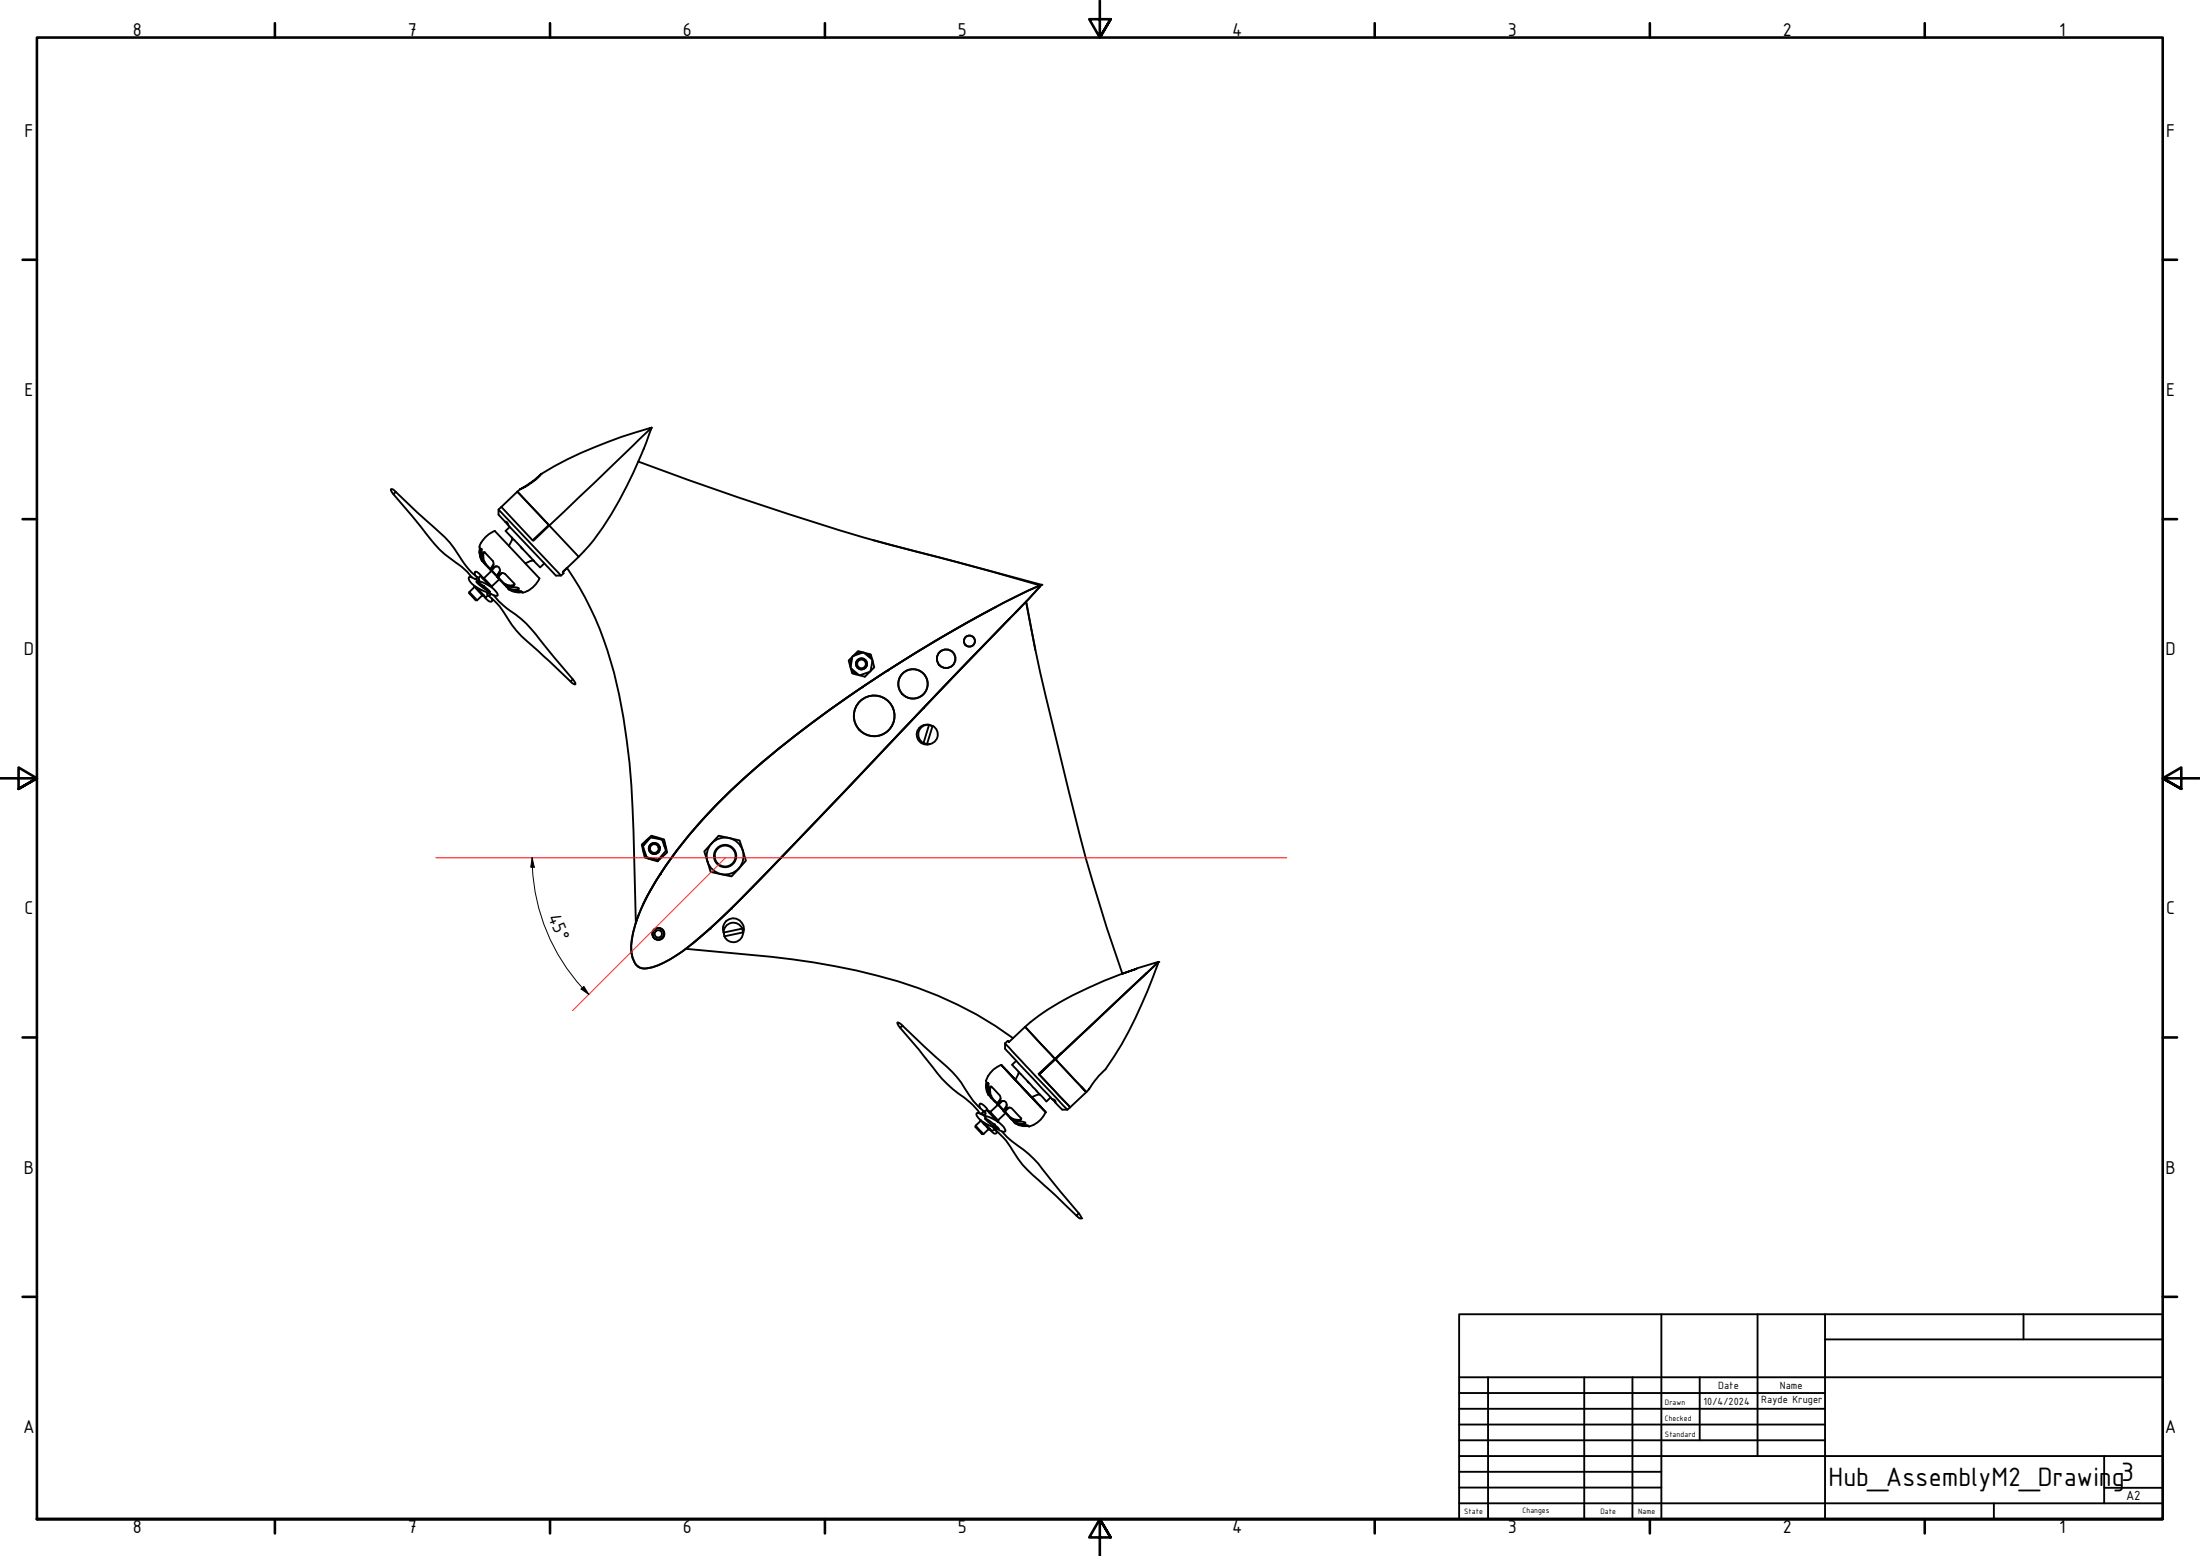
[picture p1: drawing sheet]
<svg xmlns="http://www.w3.org/2000/svg" width="594mm" height="420mm" viewBox="0 0 594 420" stroke-linecap="round" stroke-linejoin="round" font-family="sans-serif">
<!-- layer: Visible (ISO) -->
<g fill="none" stroke="#000" stroke-width=".51">
<path d="M175.9 115.5h.1M176 115.5l-.5 1.3a118.2 118.2 0 0 1-15.2 29.1l-4 4.4M176 115.5l-27.7 26.4-8.6-9.1M176 115.5a121.9 121.9 0 0 0-29.8 12.4M106.9 132.8l-.7 .7M134.6 137.6l16.9 17.8h-1.4l-12.7-13.4-2.8-3zM135.4 136.9l8.4 9 4.4-4.1 8.1 8.5-4.3 4.2 1.1-1.2a89.8 89.8 0 0 1 14.1 34.3 200 200 0 0 1 3.9 36.9l.6 24.8 .9-2.6M135.4 136.9l-.8 .7M139.7 132.8l8.5 9M139.7 132.8l-4.3 4.1M140.5 132.1l2.9-1.8 2.8-2.4a17.2 17.2 0 0 1-5.7 4.2zM140.5 132.1l-.8 .7"/>
<path d="M172.3 124.6a849.4 849.4 0 0 0 67.8 22.4l13.7 3.5 27.1 7.6M126.7 159.9l2.1 2.2M126.7 159.9v.3l1.8 1.9h.3M128.1 158.5l-1.4 1.4M128.1 158.2l-.1 .1 2.4 2.6 .2-.2M128.3 155.4v-1a2.86 2.86 0 0 1 2.1 1.7M128.4 156.4l.6-.5 .4 .5-.4 .4M128.6 158.5l2.6 2.8 .6-.5M128.7 157a10.8 10.8 0 0 1 3.6 2.9 11.3 11.3 0 0 1-3.6-2.9zM128.9 155.9a25 25 0 0 1-6.2-7.8 68.6 68.6 0 0 0-10-9.7l-5.8-5.6a1.39 1.39 0 0 0-1.3-.7 1.38 1.38 0 0 0 .6 1.4l7.5 8.8a34.9 34.9 0 0 0 11 10.8l2.7 2.8M129 156.8a9.2 9.2 0 0 1 5.4 3.8l-.2 .3-.7-.1-1.3-.6M129.2 156.1l.5-.5 2.7 2.7"/>
<path d="M129.4 147.7a7.3 7.3 0 0 1 4.2-4.3l12.1 12.8-1.2 1.7-2.1 1.7M129.5 147.7v.2a4.8 4.8 0 0 0 1.3 4.2l1.9 2.1M129.7 157.1l-.8-.4a3.5 3.5 0 0 0-2.2-.9 2.2 2.2 0 0 0 1.4 2.4l1.9 1.1 2.5 1M130 148.2l-.2 .4a4.2 4.2 0 0 0 .5 2.8M130.3 156.2l.3-.2 2.3 2.5-.1 .1M130.5 151.6l-.3-.1-.5-1-.2-1.3a.83 .83 0 0 1 .5-1l.1 1.1a4.7 4.7 0 0 0 .7 2.8M130.6 149.1l2.5 2.4 .2 .7-.8 1.7v-.3l-1.4-1.3h-.2a2.66 2.66 0 0 1-.4-3zM130.9 149.1l-.3 .3a3.9 3.9 0 0 0 .5 2.9M132.7 154.2l4.7 5M132.7 154.2l-2 1.9M133.3 153.1a1.13 1.13 0 0 1 1.5 .2 1.13 1.13 0 0 1-.1 1.6l-.5 .8-1.3-1.5-.2-.1zM133.3 152.4l-.8 1.2"/>
<path d="M134.2 153a1.53 1.53 0 0 0-1.4 1.1M134.8 156.4l-2 1.9M135 154l-.8 1.5M135.1 154.9a1.12 1.12 0 0 1 1.3 .1l2.5 2.6a.61 .61 0 0 1-.8 .7l-1.1-.1-.9-.5-1.5-1.8h-.2zM135.8 154.7l-.6 .3-.6 .9M136.1 157.5a2.26 2.26 0 0 0 2.6 .5l.2-.3M136.3 157.9a5.9 5.9 0 0 0 3 .7l.4 .1 .4 .3-.9 .5M136.4 140.9l.5 .1 .5 1M136.7 158.2a3.4 3.4 0 0 0 3.6 1.4l.9 .4M137.2 158.9l1 .5 1.1 .2M137.2 158.7a2.95 2.95 0 0 0 2.8 .3l.1-.1M137.4 159.2l1 .5 2.7 .3"/>
<path d="M137.5 159.1l-.1 .1M137.7 142.3l-1.2 1.1 8.2 8.6 1.2 1.2 1.1-1.1M138 159.4l.8 .3 2.2 .2M138.1 145.1l.1 .7M138.2 145.8l-.8 1.6M140.6 147.6l.6 .7M142.4 159.6l-1.2 .4M143.5 151.4l-1.6 .7M143.5 151.4l.7 .2M144.1 151.4l.1 .1M148.3 141.9l-4.3 4.1M152 154.5l.2 .3-.7 .6"/>
<path d="M235.7 145.8l45.5 12.1M281.2 157.9l-.1 .1M130.2 160.8l-1.4 1.3M130.6 160.8a2.2 2.2 0 0 0 2.2 1.5v-.7M132 160.1l-.4 .2v.1l.4 .6M132.6 160.4l-.6 .6M133.3 160.8l1.3 1.5 2.2 2a34.2 34.2 0 0 1 10.3 10.1l7.6 9 .6 .9 .1 .5a1.53 1.53 0 0 1-1.3-.8l-8.8-8.3a34.7 34.7 0 0 1-9.8-11.1l-1.3-1.6-2.2-2M230.1 177.6l-.4 .9v1.5M230.2 177.3l-1 1.1 .9 3.4 3.5 .9 2.5-2.5-.5-1.8M232.8 176.3l-1 .1-1.2 .7M233.1 176.2l-1.4-.4-1.3 1.3M233.3 176.3l1.8 .4 .4 1.4"/>
<path d="M233.5 176.4l1 .5 1 1M235.5 178.7l.3 .2M269 163.9a385 385 0 0 0-58.8 38.3 158 158 0 0 0-28.6 29l-4.6 6.9-3.3 6.1M272.7 167l-22.9 23.7-21.2 22.4a1070.9 1070.9 0 0 1-36.6 37.4l-5.1 4.4M276 163.6l-1.7 1.8M277.1 162.5a517.6 517.6 0 0 0 8.3 37.8 604.5 604.5 0 0 0 13.5 50.3l4.2 12.3 3.8-1.3a96.7 96.7 0 0 0-26.4 12.7l-3.7 3M277.1 162.4l2.5 13.2M154.7 183.4l-.6 .6M229.7 180.2l.5-3 3-1.1 2.4 2.1-.5 3M229.7 180.4l2.3 1.9M229.9 180.6l.5 .7M230.4 181.3l.7 .8"/>
<path d="M234.9 181.4l-2.7 1M250.7 195.7a2.71 2.71 0 0 0-3.2 2.9 2.71 2.71 0 0 0 3.7 2.3M251.5 196l-.6-.2 .9 .3M251.8 196a2.64 2.64 0 0 1 1.3 3.1 2.64 2.64 0 0 1-2.8 1.8zM193.3 217.5a281.3 281.3 0 0 1 49.5-38.5 304.9 304.9 0 0 1 37.1-20.5l1.3-.6-4.7 5.1-32.2 33.5a1872.9 1872.9 0 0 1-49.6 51.5 80.3 80.3 0 0 1-13.8 11.1 16.9 16.9 0 0 1-6.9 2.4 3.4 3.4 0 0 1-3.2-2.8 19.2 19.2 0 0 1 1.3-10.7 66.7 66.7 0 0 1 10.7-18.3l6.7-8.2zM197.4 213.4a310.9 310.9 0 0 1 50.2-37.3 271.7 271.7 0 0 1 32.9-17.9l.7-.3-3.5 3.9-34.1 35.5a2398.4 2398.4 0 0 1-46.7 48.6 83.1 83.1 0 0 1-15.9 13.1 13.2 13.2 0 0 1-7.6 2.5 3.2 3.2 0 0 1-2.6-2.9 18.4 18.4 0 0 1 1.3-10.8 69.1 69.1 0 0 1 10.8-18.3 148.5 148.5 0 0 1 14.5-16.1zM249.4 200.6a2.64 2.64 0 0 1-1.3-3.1 2.64 2.64 0 0 1 2.8-1.8l-1.5 5M249.4 200.6l.9 .3M173.3 228.1l2.6-2.4 3.4 1 .8 3.5-2.6 2.4-3.4-1zM173.7 228.9l.1 .9 .7 1.3M174.9 231.6l.3 .3M175.4 226.4l-.8 .5-.8 1.3"/>
<path d="M175.7 226.1l3.1 .6 1 3-2.1 2.4-3.1-.6-1-3zM175.7 231.8l.4 .4M176.1 226.2h1.4l.9 .4M178.9 227.1l.7 .7M179.3 228.3l.5 .5M182.9 229.5h.1M196.8 226.3l-2.7-.6-3.9 4.2 1.7 5.5 5.6 1.2 2-2.1M196.8 226.3l2.9 .6 .9 2.8M196.9 226.3a5 5 0 0 0-5.8 6.4 5 5 0 0 0 8.4 1.8M196.9 226.3a5 5 0 0 1 3.7 3.3M200.6 229.6a5 5 0 0 1-1.1 4.9M200.6 229.7l.8 2.7-1.9 2.1"/>
<path d="M185.2 256.2l23.1 2.2a165 165 0 0 1 45.1 10.5 95.3 95.3 0 0 1 20.2 11.4M195.4 251.8a2.86 2.86 0 0 1 2.7-3.9 2.86 2.86 0 0 1 2.6 4M195.5 252v-.2l.2 1M200.4 250.8l.2 1M200.5 250.7l-5.1 1.1a2.64 2.64 0 0 1 2.1-2.6 2.64 2.64 0 0 1 3 1.6M200.7 251.7a2.64 2.64 0 0 1-2.1 2.7 2.64 2.64 0 0 1-3-1.6l5.1-1M312.8 259.8l-5.9 1.8M312.8 259.8l-.3 .3M312.8 259.8l-.1 .1M312.8 259.8a115.5 115.5 0 0 1-14.4 29.1l-1.8 1.7-2.5 3.6M243.7 277l8.8 8.3a34.8 34.8 0 0 1 9.7 11.1l2 2.3 1.5 1.4-.8 .7M243.7 277l-.7 .5"/>
<path d="M243.7 277l-.8-.7-.5-.2-.1 .2 .7 1.2 7.6 9.1a38.2 38.2 0 0 0 10.6 10.4l1.5 1.4 1.9 2.3M276.8 277.3l-4.4 4.1-.2-.3 .3 .2M276.8 277.3l8.1 8.6M309.5 262.9l.1-.2-24.6 23.3M312.5 260.1l-27.6 25.8M312.5 260.1l-27.5 25.9M264.7 299.3l-.2-.5a.53 .53 0 0 1 .4-.8l1.5 1.2 .7 1.1-.7-.6 3.2 3.2M266.4 299.7l-.5 .5M266.8 292.5l-.2 .3a4.1 4.1 0 0 0 .5 2.8M267.3 295.8a2.82 2.82 0 0 1-.7-3.4 .91 .91 0 0 1 .4 1.1 4.9 4.9 0 0 0 .6 2.8M267.7 293.4l-.2 .3a3.3 3.3 0 0 0 .4 2.8M269.2 298.2l1.8 1.8"/>
<path d="M269.3 297.9l-.3-.2a3.4 3.4 0 0 1-1.7-4.2l.4-.1 2.3 2.4 .1 1.1-.9 1.3M269.3 297.9l-.1 .3M269.4 298.4l-2 1.9-.1-.2 1.9 2.1 .4 .4-.1-.1 2-1.9M270.2 296.7l-.9 1.2M270.4 287.5a6.5 6.5 0 0 0-4.1 4.6 4.9 4.9 0 0 0 1.3 4.2l1.6 1.8M271 300l1.9 2a4.4 4.4 0 0 0 4.5 1.8l.4 .3a6.6 6.6 0 0 0 4.6-3.8M271 299.8l-1.5-1.4a1.18 1.18 0 0 1 1.6-1.1 1.18 1.18 0 0 1 .6 1.8l-.7 .9M271 299.8v.2M271.1 297.3a1.58 1.58 0 0 0-1.4 1.1M271.4 281.7v1.5l12.6 13.5M271.4 281.7l16.8 17.9M271.8 299.4l.2-.1a.92 .92 0 0 1 1.2 0l2.5 2.6v.5l-.3 .2a2.31 2.31 0 0 1-2.5-.6v-.2l-1.4-1.5-.3-.1z"/>
<path d="M271.8 298.3l-.1 .6-.7 .9M272.2 281l-.8 .7M272.6 299.1l-1.2 1.1M274.2 291.6l-3.8-4 12 12.7-10.7-11.4 6.9 7.4M274.2 291.6h-.1M274.4 286.4l-1.1 1.1 4.2 4.5M275 289.3v.7l-.8 1.6M277.5 292l.4 .5M277.5 292l5.1 5.4 1.1-1.1M278.6 296.3h.1M280.5 290l8.5 9M280.6 290.1l4.4-4.1z"/>
<path d="M280.6 290.1l8.4 8.9M280.6 290h.1M280.9 295.6h.1M280.9 295.6h-.7l-1.6 .7M284 296.7l.9 .5 .1 .5zM284.9 285.9l-4.4 4.1M285 297.7l1.8 1.9h1.4M285 286l8.3 8.9-1.3-1.5M285 286l8.4 8.9M286.7 284.3l-6.2 5.7 .1 .1-.1-.1M289 299l-.8 .6M293.4 294.9l-4.4 4.1"/>
<path d="M294.1 294l-.7 .9M263.5 304l2.1 2.2M263.5 304l-.1 .3 1.8 1.9h.4M264.8 302.4l2.3 2.6 .2-.2M264.9 302.6l-1.4 1.4M265.6 300.2l.1-.2 .4 .4v.4l-.9 .2M265.6 301.2a9.6 9.6 0 0 1 5.7 3.5l.2 .7-.1 .1-.6 .1-2.1-1.1M265.7 303.1l2.2 2.4 .6-.6M266 302h.1a12.6 12.6 0 0 1 3.6 2.8l-1.9-1.1zM266.3 301.5h-.1a3.8 3.8 0 0 0-2.4-.9 2.29 2.29 0 0 0 1.5 2.3l3.7 1.8M267 304.9l-1.4 1.3M267.2 304.9l1.3 1.2 .6-.1v-.6"/>
<path d="M267.3 300.1l-.2 .4 2.3 2.4 .2-.3M268.3 304.4l.1 .4 .3 .4M268.7 305.2l3 2.8 1.1 1.6a28.4 28.4 0 0 0 7.7 9.1l10.2 9.6 .6-.7M269.1 304.8l-.4 .4M269.4 302.8l.2 .2M270.6 305.5l1.9 2.1 2.3 1.8a29 29 0 0 1 7.9 7.8l8.6 10.4 .6 .9 .1 .5a1.12 1.12 0 0 1-1.3-.7M272.9 301.8a2.41 2.41 0 0 0 2.8 .4l.1-.2M273 302.2l.9 .4 2.6 .4 .4 .3a2.34 2.34 0 0 1-3.3-.8M273.9 302.9a2.91 2.91 0 0 0 2.9 .4l.1-.2M274 303.2l.1 .1M274.1 303.3a6 6 0 0 0 3.6 .8M274.1 303.3h.1"/>
<path d="M275.2 303.7l2.5 .3"/>
<circle cx="232.6" cy="179.3" r="1.49"/>
<circle cx="232.6" cy="179.3" r="1.17"/>
<circle cx="255.5" cy="177.9" r="2.51"/>
<circle cx="261.8" cy="173.1" r="1.49"/>
<circle cx="236.1" cy="193.3" r="5.5"/>
<circle cx="246.5" cy="184.7" r="4"/>
<circle cx="176.7" cy="229.1" r="1.49"/>
<circle cx="176.7" cy="229.1" r="1.17"/>
<circle cx="195.8" cy="231.2" r="2.83"/>
<circle cx="195.8" cy="231.2" r="3"/>
<circle cx="177.8" cy="252.2" r=".98"/>
<circle cx="177.8" cy="252.2" r="1.49"/>
<circle cx="177.8" cy="252.2" r="1.62"/>
</g>
<g fill="#000">
<circle cx="129.9" cy="148.3" r=".25"/>
<circle cx="130.6" cy="151.7" r=".25"/>
<circle cx="130.9" cy="152.3" r=".25"/>
<circle cx="134.4" cy="155.9" r=".25"/>
<circle cx="136.5" cy="158" r=".25"/>
<circle cx="137.2" cy="158.9" r=".25"/>
<circle cx="137.5" cy="159" r=".25"/>
<circle cx="137.7" cy="159.2" r=".25"/>
<circle cx="281.2" cy="157.9" r=".25"/>
<circle cx="232.8" cy="185.6" r=".25"/>
<circle cx="239.5" cy="181.1" r=".25"/>
<circle cx="249.3" cy="191.2" r=".25"/>
<circle cx="178.2" cy="236.1" r=".25"/>
<circle cx="191.6" cy="250.8" r=".25"/>
<circle cx="197.4" cy="245.3" r=".25"/>
<circle cx="312.8" cy="259.8" r=".25"/>
<circle cx="242.4" cy="276.1" r=".25"/>
<circle cx="266.6" cy="292.9" r=".25"/>
<circle cx="266.7" cy="292.6" r=".25"/>
<circle cx="267.5" cy="296" r=".25"/>
<circle cx="267.7" cy="296.5" r=".25"/>
<circle cx="269.5" cy="298.4" r=".25"/>
<circle cx="282.6" cy="297.4" r=".25"/>
<circle cx="285" cy="286" r=".25"/>
<circle cx="285" cy="285.9" r=".25"/>
<circle cx="264.9" cy="300.8" r=".25"/>
<circle cx="265.9" cy="301.7" r=".25"/>
<circle cx="268.4" cy="303.6" r=".25"/>
<circle cx="271.2" cy="300.2" r=".25"/>
<circle cx="272.9" cy="302" r=".25"/>
<circle cx="273.4" cy="302.3" r=".25"/>
<circle cx="273.9" cy="303.1" r=".25"/>
<circle cx="274" cy="303.1" r=".25"/>
<circle cx="274.2" cy="303.3" r=".25"/>
<circle cx="274.8" cy="303.5" r=".25"/>
<circle cx="292" cy="329" r=".25"/>
</g>
<!-- layer: Border (ISO) -->
<g fill="none" stroke="#000" stroke-width=".7">
<path d="M74.2 6.3v3.8M148.5 6.3v3.8M222.8 6.3v3.8M297 .2v9.9l-2.9-4.9h5.8l-2.9 4.9 2.9-4.9M371.2 6.3v3.8M445.5 6.3v3.8M519.7 6.3v3.8M6.1 70.1h3.9M584 70.1h3.9M6.1 140.2h3.9M584 140.2h3.9M0 210.2h10l-5-3v5.8l5-2.8-5 2.8"/>
<path d="M594 210.2h-10l5-3v5.8l-5-2.8 5 2.8M6.1 280.1h3.9M584 280.1h3.9M6.1 350.2h3.9M584 350.2h3.9M10 410.2v-400.1h574v400.1h-574h574M74.2 410.2v3.9M148.5 410.2v3.9M222.8 410.2v3.9M299.9 415.1l-2.9-4.9 2.9 4.9h-5.8l2.9-4.9v10M371.2 410.2v3.9M445.5 410.2v3.9"/>
<path d="M519.7 410.2v3.9"/>
</g>
<!-- layer: Title (ISO) -->
<g fill="none" stroke="#000" stroke-width=".51">
<path d="M394 354.9h190v55.3h-190zM448.6 354.9v55.3M474.6 354.9v38.3M492.8 354.9v55.3M546.4 354.9v6.8M394 376.2h98.8M394 371.9h190M401.8 371.9v38.3M427.8 371.9v38.3M440.8 371.9v38.3M459 371.9v17M492.8 361.7h91.2"/>
<path d="M394 380.4h98.8M394 384.7h98.8M394 388.9h98.8M394 393.2h190M394 397.4h54.6M568.2 393.2v12.7M394 405.9h190M394 401.7h54.6M538.4 405.9v4.3M568.2 401.7h15.8"/>
</g>
<!-- layer: Sketch Geometry (ISO) -->
<path d="M117.7 231.6h229.8M195.9 231.6l-41.3 41.3" fill="none" stroke="#f00" stroke-width=".27"/>
<!-- layer: Dimension (ISO) -->
<path d="M143.7 231.6l.6 2.6h-1zM143.7 231.6l.1 2.6M143.8 234.2a52.2 52.2 0 0 0 13.5 32.5M156.9 267.1l.8-.7 1.3 2.1zM157.3 266.7l1.7 1.8" fill="none" stroke="#000" stroke-width=".27"/>
<path d="M143.7 231.6l.6 2.6h-1zM156.9 267.1l.8-.7 1.3 2.1z" fill="#000"/>
<g font-size="7.7">
<text x="493.8" y="401.3">Hub_AssemblyM2_Drawin</text>
<text x="570.3" y="401.3">g3</text>
</g>
<g font-size="5.4">
<text x="35.9" y="9.8">8</text>
<text x="110.2" y="9.8">7</text>
<text x="184.4" y="9.8">6</text>
<text x="258.6" y="9.8">5</text>
<text x="332.7" y="9.8">4</text>
<text x="407.2" y="9.8">3</text>
<text x="481.4" y="9.8">2</text>
<text x="556" y="9.8">1</text>
<text x="6.6" y="36.9">F</text>
<text x="584.9" y="36.9">F</text>
<text x="6.6" y="106.9">E</text>
<text x="584.9" y="106.9">E</text>
<text x="6.5" y="176.9">D</text>
<text x="584.8" y="176.9">D</text>
<text x="6.6" y="246.9">C</text>
<text x="148" y="247.6" transform="rotate(68 148 247.6)">45°</text>
<text x="584.9" y="246.9">C</text>
<text x="6.5" y="316.9">B</text>
<text x="584.8" y="316.9">B</text>
<text x="6.3" y="386.9">A</text>
<text x="584.6" y="386.9">A</text>
<text x="35.9" y="414.1">8</text>
<text x="110.2" y="414.1">7</text>
<text x="184.4" y="414.1">6</text>
<text x="258.6" y="414.1">5</text>
<text x="332.7" y="414.1">4</text>
<text x="407.2" y="414.1">3</text>
<text x="481.4" y="414.1">2</text>
<text x="556" y="414.1">1</text>
</g>
<text font-size="3.9" x="574.1" y="405.1">A2</text>
<g font-size="3">
<text x="464" y="375.1">Date</text>
<text x="480.6" y="375.1">Name</text>
<text x="460" y="379.4">10/4/2024</text>
<text x="475.6" y="378.8">Rayde Kruger</text>
</g>
<g font-size="2.3">
<text x="449.6" y="379.4">Drawn</text>
<text x="449.6" y="383.6">Checked</text>
<text x="449.6" y="387.9">Standard</text>
<text x="395.4" y="408.8">State</text>
<text x="411.1" y="408.5">Changes</text>
<text x="432.2" y="408.8">Date</text>
<text x="442.4" y="408.8">Name</text>
</g>
</svg>
